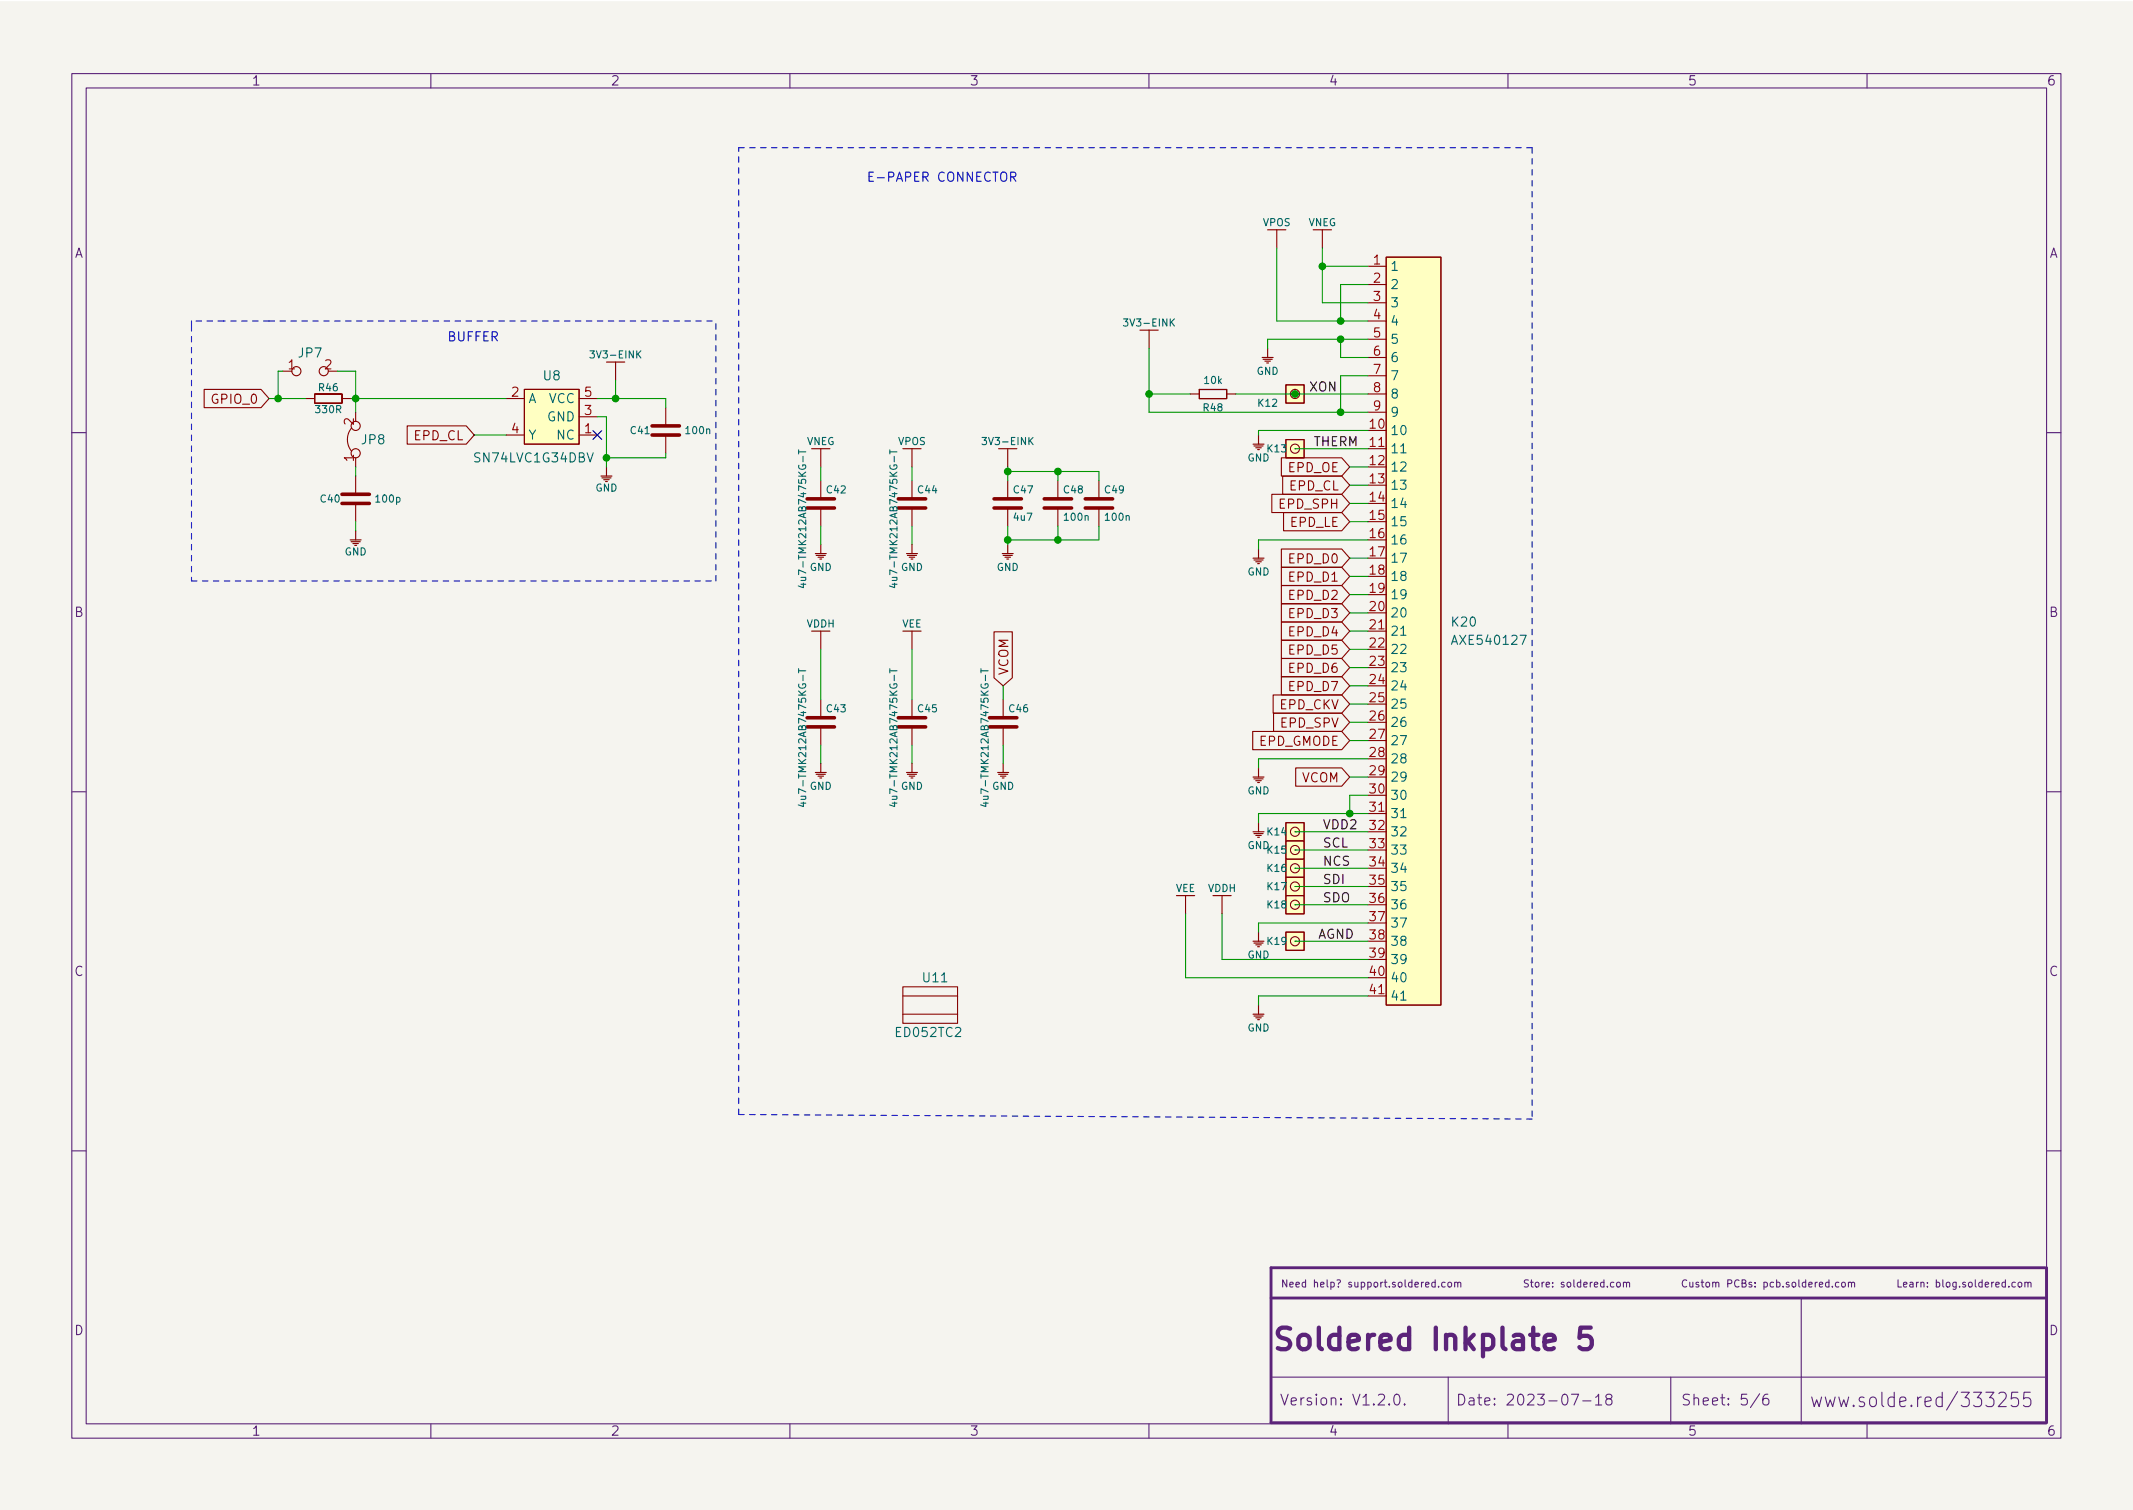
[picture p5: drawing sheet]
<svg xmlns="http://www.w3.org/2000/svg" width="297mm" height="210mm" viewBox="0 0 297 210" stroke-linecap="round" stroke-linejoin="round" font-family="sans-serif">
<path d="M0 .2h297v210.1h-297z" fill="#f5f4ef" stroke="#f5f4ef" stroke-width=".14"/>
<g fill="none" stroke="#5b2379" stroke-width=".15">
<path d="M10 10.2h277v190.1h-277zM12 12.2h273v186.1h-273zM60 10.2v2M110 10.2v2M160 10.2v2M210 10.2v2M260 10.2v2M10 60.2h2M285 60.2h2M10 110.2h2M285 110.2h2M10 160.2h2"/>
<path d="M199.9 178.6l-.3-.1-.2 .2 .1 .5h.4M199.9 178.2v1M200.3 179.1v.1M201.2 178.6l-.2-.1-.2 .2 .1 .5h.3M201.7 178.6l.3-.1 .1 .2v.3l-.1 .2h-.3l-.1-.2zM202.6 178.6l.1-.1 .3 .1v.6M202.6 178.5v.7M203 178.7l.1-.2 .3 .1v.6M225.2 178.6l.1-.1 .3 .1v.4v.2h-.3l-.1-.1zM226.1 178.6l.1-.1 .3 .1v.6M226.1 178.5v.7M226.5 178.7l.1-.2 .3 .1v.6"/>
<path d="M234.9 178.3a.47 .47 0 0 0-.7 .3 .47 .47 0 0 0 .5 .6l.2-.1M235.3 178.5l.1 .7h.2l.1-.1M235.7 178.5v.7M236.6 178.6l-.3-.1-.1 .2v.1l.4 .1v.3h-.4M236.9 178.5h.4M237 178.2v.9l.3 .1M237.6 178.6l.3-.1 .2 .2v.3l-.2 .2h-.3v-.2zM238.5 178.6l.1-.1 .3 .1v.6M238.5 178.5v.7M238.9 178.7l.2-.2 .2 .1 .1 .6M240.6 178.7h.5l.1-.2-.1-.2-.5-.1v1M242.2 178.3a.47 .47 0 0 0-.7 .3 .47 .47 0 0 0 .5 .6l.2-.1"/>
<path d="M242.6 178.7l.4-.1 .1-.1v-.2l-.5-.1v1h.4l.1-.1 .1-.2-.3-.2M243.9 178.6l-.2-.1-.1 .2v.1l.3 .1v.3h-.3M244.4 179.1v.1M244.4 178.6v.1M245.6 178.6l.3-.1 .2 .2-.1 .5h-.4M245.6 178.5v1M247 178.6l-.3-.1-.2 .2 .1 .5h.4M247.4 178.6l.3-.1 .2 .2-.1 .5h-.4M247.4 178.2v1M248.3 179.1v.1M249.1 178.6l-.2-.1-.2 .2 .1 .1 .3 .1v.3h-.4M249.6 178.6l.3-.1 .2 .2v.3l-.2 .2h-.3v-.2z"/>
<path d="M250.5 178.2v.9l.1 .1M251.5 178.6l-.3-.1-.2 .2 .1 .5h.4M251.5 178.2v1M251.9 178.9l.5-.1-.1-.2-.3-.1-.1 .2v.5h.4M252.8 178.5v.7M253.1 178.5l-.3 .2M253.4 178.9l.4-.1v-.2l-.3-.1-.1 .2v.5h.4M254.7 178.6l-.3-.1-.2 .2 .1 .5h.4M254.7 178.2v1M255.2 179.1v.1M256.1 178.6l-.3-.1-.2 .2 .1 .5h.4M256.5 178.6l.1-.1 .3 .1 .1 .4-.1 .2h-.3l-.1-.1z"/>
<path d="M257.4 178.6l.2-.1 .2 .1v.6M257.4 178.5v.7M257.8 178.7l.2-.2 .2 .1 .1 .6M280.6 178.6l-.2-.1-.2 .2 .1 .5h.3M281.1 178.6l.1-.1 .3 .1 .1 .4-.1 .2h-.3l-.1-.1zM282 178.6l.1-.1 .3 .1v.6M282 178.5v.7M282.4 178.7l.2-.2 .2 .1v.6M285 160.2h2M60 198.3v2M110 198.3v2M160 198.3v2"/>
<path d="M177 191.8h108M194.3 194.2a.36 .36 0 0 1 .6 .2 .77 .77 0 0 1-.4 1.2 1 1 0 0 1-.2-1.4zM195.6 195.5l.1 .1h-.1h-.1l.1-.1v.1M201.7 191.8v6.5M210 198.3v2M218.8 194.1h1l-.6 1.5M220.4 195.1h1.2M222.2 194.6l.4-.5v1.5M222.2 195.6h.9M223.9 194.8l-.1-.1a.31 .31 0 0 1-.2-.3 .31 .31 0 0 1 .3-.3l.4 .1a.31 .31 0 0 1 .2 .3 .31 .31 0 0 1-.3 .3h-.3l-.3 .3 .1 .4 .2 .1h.4l.2-.3-.1-.4-.2-.1M232.7 191.8v6.5M245.1 194.1l-1.3 1.9"/>
<path d="M246.2 194.1a.59 .59 0 0 0-.7 .7v.5l.1 .3h.5l.2-.1v-.5l-.1-.2-.4-.1-.3 .3M250.8 180.7v17.6M260 198.3v2M270.5 194.6l-.5-.1-.4 .4v.6l.2 .3 .2 .1 .5-.1M270.5 193.9v2M272.6 193.8l-1.5 2.5M282.7 193.9h-.8l-.1 .9 .2-.2 .6 .1 .2 .3-.1 .7-.2 .2h-.5l-.2-.2"/>
</g>
<path d="M221.5 184.9h-1.4l-.2 1.4 .5-.3h.7l.3 .2 .3 .4v.7l-.2 .3-.4 .3h-.7l-.5-.3" fill="none" stroke="#5b2379" stroke-width=".6"/>
<path d="M284.8 176.5h-107.8v21.6h107.9M285 176.5v21.6M177 180.7h108" fill="none" stroke="#5b2379" stroke-width=".4"/>
<g fill="none" stroke="#840000" stroke-width=".15">
<path d="M177.8 32v2.5M184.1 32v2.5M190.5 37.1h2.5M190.5 39.6h2.5M193 35.8h7.7v104.1h-7.7zM28.4 54.2h8l1.1 1.3-1.1 1.3h-8zM39.4 51.7h1.2M42.5 55.5h1.3M43.8 56.1l3.8 .1zM43.8 54.9v1.2zM43.8 54.9h3.8zM45.7 51.7h1.3"/>
<path d="M47.6 54.9l.1 1.2zM47.6 55.5h1.3M48.9 59.6a2.55 2.55 0 0 0 .1 3.2M49.5 57.4v1.3M56.7 59.3h8.2l1.1 1.3-1.1 1.2h-8.2zM70.5 55.5h2.5M73 54.2h7.6v7.6h-7.6zM80.6 55.5h2.6M80.6 58h2.6M85.7 50.4v2.6M92.7 56.8v2.5M160 46v2.5"/>
<path d="M165.7 54.9h1.3M167 55.5h3.8zM167 54.2v1.3zM167 54.2h3.8zM170.8 54.2v1.3zM170.8 54.9h1.3M179.1 53.6h2.5v2.5h-2.5zM180.3 54.9h.1M190.5 42.2h2.5M190.5 44.7h2.5M190.5 47.2h2.5M190.5 49.8h2.5"/>
<path d="M190.5 52.3h2.5M190.5 54.9h2.5M190.5 57.4h2.5M49.5 63.7v1.3M49.5 66.3v2.5M49.5 70.1v2.5M70.5 60.6h2.5M80.6 60.6h2.6M92.7 60.6v2.5M114.3 62.5v2.5M114.3 66.9v2.6M114.3 70.7v2.6"/>
<path d="M127 62.5v2.5M127 66.9v2.6M127 70.7v2.6M140.3 62.5v2.5M140.3 66.9v2.6M140.3 70.7v2.6M147.3 66.9v2.6M147.3 70.7v2.6M153 66.9v2.6M153 70.7v2.6M177.1 68.8h9.7l1.2 1.3-1.2 1.3h-9.7zM178.4 79h8.4l1.2 1.3-1.2 1.2h-8.4z"/>
<path d="M178.4 63.7h8.4l1.2 1.3-1.2 1.3h-8.4zM178.4 76.4h8.4l1.2 1.3-1.2 1.3h-8.4zM178.6 66.3h8.2l1.2 1.3-1.2 1.2h-8.2zM178.7 71.4h8.1l1.2 1.2-1.2 1.3h-8.1zM179.1 61.2h2.5v2.5h-2.5zM180.3 62.5h.1M190.5 62.5h2.5M114.3 87.9v2.5M114.3 97.4v2.5M127 87.9v2.5M127 97.4v2.5M138.4 88h2.6v6.4l-1.3 1.1-1.3-1.1z"/>
<path d="M139.7 97.4v2.5M177.3 96.8h9.5l1.2 1.2-1.2 1.3h-9.5zM177.4 99.3h9.4l1.2 1.3-1.2 1.2h-9.4zM178.4 89.1h8.4l1.2 1.3-1.2 1.3h-8.4zM178.4 91.7h8.4l1.2 1.3-1.2 1.2h-8.4zM178.4 86.6h8.4l1.2 1.3-1.2 1.2h-8.4zM178.4 81.5h8.4l1.2 1.3-1.2 1.3h-8.4zM178.4 84.1h8.4l1.2 1.2-1.2 1.3h-8.4zM178.4 94.2h8.4l1.2 1.3-1.2 1.3h-8.4zM190.5 87.9h2.5M114.3 101.2v2.6M127 101.2v2.6"/>
<path d="M139.7 101.2v2.6M174.5 101.8h12.3l1.2 1.3-1.2 1.3h-12.3zM179.1 119.6h2.5v2.6h-2.5zM179.1 114.5h2.5v2.6h-2.5zM179.1 117.1h2.5v2.5h-2.5zM180.3 115.8h.1M180.3 118.4h.1M180.4 106.9h6.4l1.2 1.3-1.2 1.3h-6.4zM190.5 113.3h2.5M125.7 137.4h7.6v5.1h-7.6zM125.7 138.7h7.6M165.1 124.7v2.5"/>
<path d="M170.2 124.7v2.5M179.1 122.2h2.5v2.5h-2.5zM179.1 129.8h2.5v2.5h-2.5zM179.1 124.7h2.5v2.5h-2.5zM180.3 120.9h.1M180.3 123.4h.1M180.3 131.1h.1M180.3 126h.1M190.5 138.7h2.5M125.7 141.2h7.6"/>
<circle cx="41.3" cy="51.7" r=".63"/>
<circle cx="45.1" cy="51.7" r=".63"/>
<circle cx="49.5" cy="59.3" r=".63"/>
<circle cx="180.3" cy="54.9" r=".63"/>
<circle cx="49.5" cy="63.1" r=".63"/>
<circle cx="180.3" cy="62.5" r=".63"/>
<circle cx="180.3" cy="115.8" r=".63"/>
<circle cx="180.3" cy="118.4" r=".63"/>
<circle cx="180.3" cy="123.4" r=".63"/>
<circle cx="180.3" cy="120.9" r=".63"/>
<circle cx="180.3" cy="126" r=".63"/>
<circle cx="180.3" cy="131.1" r=".63"/>
</g>
<g fill="none" stroke="#840000" stroke-width=".5">
<path d="M90.8 59.3h3.8M47.6 70.1h3.8M47.6 68.8h3.8M90.8 60.6h3.8M112.4 70.7h3.8M112.4 69.5h3.8M125.1 70.7h3.8M125.1 69.5h3.8M138.4 70.7h3.8M138.4 69.5h3.8M145.4 70.7h3.8M145.4 69.5h3.8"/>
<path d="M151.1 70.7h3.8M151.1 69.5h3.8M112.4 99.9h3.8M125.1 99.9h3.8M137.8 99.9h3.8M112.4 101.2h3.8M125.1 101.2h3.8M137.8 101.2h3.8"/>
</g>
<g fill="none" stroke="#006464" stroke-width=".15">
<path d="M111.2 62.6v.6M111.2 62.9h1M111.8 63.5v.8M123.9 62.6v.6M123.9 62.9h1M124.5 63.5v.8M195.1 63.1h.7M111.2 93.4h1M111.2 93.1v.6M111.5 81.4h.7M111.8 94v.8M111.9 81.2v.6l-.7-.2"/>
<path d="M123.9 93.4h1M123.9 93.1v.6M124.2 81.4h.7M124.5 94v.8M124.6 81.2v.6l-.7-.2M136.6 93.1v.6M136.6 93.4h1M137.2 94v.8M195.1 88.5h.7M111.5 111.8h.7M111.9 111.7v.6l-.7-.2M124.2 111.8h.7"/>
<path d="M124.6 111.7v.6l-.7-.2M136.9 111.8h.7M137.3 111.7v.6l-.7-.2M195.1 113.9h.7M195.1 139.3h.7"/>
</g>
<g fill="none" stroke="#840000" stroke-width=".16">
<path d="M176.5 32h2.6M182.9 32h2.5M84.5 50.4h2.5M158.7 46h2.6M175.8 49.8h1.5M175.9 50h1.3M176.1 50.3h.8M176.4 50.5h.3M176.5 48.5v1.3M48.8 75.2h1.5M48.9 75.4h1.3M49.1 75.7h.8"/>
<path d="M49.5 73.9v1.3M83.7 66.3h1.5M83.8 66.5h1.3M84.1 66.8h.7M84.5 65v1.3M113 62.5h2.6M113.5 77.1h1.6M113.7 77.3h1.2M113.9 77.6h.8M114.2 77.8h.2M114.3 75.8v1.3M125.7 62.5h2.6"/>
<path d="M126.2 77.1h1.6M126.4 77.3h1.2M126.6 77.6h.8M126.9 77.8h.2M127 75.8v1.3M139.1 62.5h2.5M139.6 77.1h1.5M139.7 77.3h1.3M140 77.6h.7M140.2 77.8h.3M140.3 75.8v1.3M174.5 77.7h1.5"/>
<path d="M174.5 61.8h1.5M174.6 78h1.3M174.6 62.1h1.3M174.9 78.2h.7M174.9 62.4h.7M175.1 78.5h.3M175.1 62.6h.3M175.3 60.6v1.2M175.3 76.4v1.3M113 87.9h2.6M125.7 87.9h2.6M113.5 107.6h1.6"/>
<path d="M113.7 107.8h1.2M113.9 108.1h.8M114.2 108.3h.2M114.3 106.3v1.3M126.2 107.6h1.6M126.4 107.8h1.2M126.6 108.1h.8M126.9 108.3h.2M127 106.3v1.3M138.9 107.6h1.6M139.1 107.8h1.2M139.3 108.1h.8"/>
<path d="M139.6 108.3h.2M139.7 106.3v1.3M174.5 108.2h1.5M174.5 115.8h1.5M174.6 108.5h1.3M174.6 116.1h1.3M174.9 108.7h.7M174.9 116.3h.7M175.1 109h.3M175.1 116.6h.3M175.3 106.9v1.3M175.3 114.5v1.3"/>
<path d="M163.8 124.7h2.6M168.9 124.7h2.5M174.5 131.1h1.5M174.6 131.3h1.3M174.9 131.6h.7M175.1 131.8h.3M175.3 129.8v1.3M175.3 139.9v1.3M174.5 141.2h1.5M174.6 141.5h1.3M174.9 141.7h.7M175.1 142h.3"/>
</g>
<g fill="#ffffc2" stroke="#ffffc2" stroke-width=".14">
<path d="M179.1 119.6h2.5v2.6h-2.5z"/>
<path d="M179.1 122.2h2.5v2.5h-2.5z"/>
<path d="M179.1 114.5h2.5v2.6h-2.5z"/>
<path d="M179.1 117.1h2.5v2.5h-2.5z"/>
<path d="M179.1 129.8h2.5v2.5h-2.5z"/>
<path d="M73 54.2h7.6v7.6h-7.6z"/>
<path d="M179.1 124.7h2.5v2.5h-2.5z"/>
<path d="M193 35.8h7.7v104.1h-7.7z"/>
<path d="M179.1 61.2h2.5v2.5h-2.5z"/>
<path d="M179.1 53.6h2.5v2.5h-2.5z"/>
</g>
<path d="M140.7 24.6h.6l.2-.2-.1-.3-.2-.1h-.5v1.2M141 24.6l.5 .6" fill="none" stroke="#0000c2" stroke-width=".15"/>
<path d="M102.9 20.6h110.5M213.4 20.6v135.2M26.7 44.7v.6M26.7 45.3v35.6M31.1 44.7h-4.4M37.5 44.7h62.2M37.5 44.7h-6.4M26.7 80.9h73M99.7 80.9v-36.2M102.9 155.2v-134.6M213.4 155.8l-110.5-.6" fill="none" stroke="#0000c2" stroke-width=".15" stroke-dasharray=".8 .8"/>
<g fill="none" stroke="#009600" stroke-width=".15">
<path d="M177.8 34.5v10.2h12.7M184.1 34.5v7.7h6.4M184.1 37.1h6.4M190.5 39.6h-3.8v5.1M37.5 55.5h5M39.4 51.7h-.7v3.8M47 51.7h2.5v5.7M48.9 55.5h21.6M83.2 55.5h9.5v1.3M83.2 58h1.3v7M85.7 53v2.5M160 54.9h5.7"/>
<path d="M160 48.5v8.9h30.5M172.1 54.9h18.4M186.7 47.2v2.6h3.8M190.5 52.3h-3.8v5.1M190.5 59.9h-15.2v.7M190.5 47.2h-14v1.3M49.5 65v1.3M49.5 72.6v1.3M66 60.6h4.5M92.7 63.1v.6h-8.2M114.3 65v1.9M114.3 73.3v2.5"/>
<path d="M127 65v1.9M127 73.3v2.5M140.3 65v1.9M140.3 73.3v2.5M140.3 65.7h12.7v1.2M147.3 65.7v1.2M147.3 73.3v1.9M153 73.3v1.9h-12.7M180.3 62.5h10.2M188 65h2.5M188 77.7h2.5M188 72.6h2.5"/>
<path d="M188 67.6h2.5M188 70.1h2.5M190.5 75.2h-15.2v1.2M114.3 90.4v7M127 90.4v7M139.7 95.5v1.9M188 93h2.5M188 80.3h2.5M188 85.3h2.5M188 98h2.5M188 95.5h2.5M188 90.4h2.5"/>
<path d="M188 87.9h2.5M188 82.8h2.5M114.3 103.8v2.5M127 103.8v2.5M139.7 103.8v2.5M180.3 118.4h10.2M180.3 115.8h10.2M188 103.1h2.5M188 100.6h2.5M188 108.2h2.5M190.5 105.7h-15.2v1.2M190.5 113.3h-15.2v1.2"/>
<path d="M190.5 110.7h-2.5v2.6M165.1 127.2v8.9h25.4M170.2 127.2v6.4h20.3M180.3 120.9h10.2M180.3 123.4h10.2M180.3 126h10.2M180.3 131.1h10.2M190.5 128.5h-15.2v1.3M190.5 138.7h-15.2v1.2"/>
</g>
<path d="M82.6 60l1.2 1.2M83.8 60l-1.2 1.2" fill="none" stroke="#000084" stroke-width=".15"/>
<g fill="#009600" stroke="#009600" stroke-width=".15">
<circle cx="49.5" cy="55.5" r=".46"/>
<circle cx="38.7" cy="55.5" r=".46"/>
<circle cx="180.3" cy="54.9" r=".46"/>
<circle cx="160" cy="54.9" r=".46"/>
<circle cx="184.1" cy="37.1" r=".46"/>
<circle cx="186.7" cy="47.2" r=".46"/>
<circle cx="186.7" cy="44.7" r=".46"/>
<circle cx="188" cy="113.3" r=".46"/>
<circle cx="147.3" cy="65.7" r=".46"/>
<circle cx="147.3" cy="75.2" r=".46"/>
<circle cx="140.3" cy="75.2" r=".46"/>
<circle cx="140.3" cy="65.7" r=".46"/>
<circle cx="186.7" cy="57.4" r=".46"/>
<circle cx="84.5" cy="63.7" r=".46"/>
<circle cx="85.7" cy="55.5" r=".46"/>
</g>
<text font-size="4.2" fill="#5b2379" x="177" y="188">Soldered Inkplate 5</text>
<g font-size="2.8" fill="#5b2379">
<text x="252" y="196">www.solde.red/</text>
<text x="272.8" y="196">333255</text>
</g>
<g font-size="2.1" fill="#5b2379">
<text x="178.2" y="195.7">Version: V1.2.0.</text>
<text x="202.7" y="195.7">Date: 2023-07-18</text>
<text x="234" y="195.7">Sheet: 5/6</text>
</g>
<g font-size="1.8" fill="#5b2379">
<text x="35" y="11.9">1</text>
<text x="85" y="11.9">2</text>
<text x="135" y="11.9">3</text>
<text x="185" y="11.9">4</text>
<text x="235" y="11.9">5</text>
<text x="285" y="11.9">6</text>
<text x="10.3" y="35.9">A</text>
<text x="285.3" y="35.9">A</text>
<text x="10.3" y="85.9">B</text>
<text x="285.3" y="85.9">B</text>
<text x="10.3" y="135.9">C</text>
<text x="285.3" y="135.9">C</text>
<text x="10.3" y="185.9">D</text>
<text x="285.3" y="185.9">D</text>
<text x="35" y="199.9">1</text>
<text x="85" y="199.9">2</text>
<text x="135" y="199.9">3</text>
<text x="185" y="199.9">4</text>
<text x="235" y="199.9">5</text>
<text x="285" y="199.9">6</text>
</g>
<g font-size="1.8" fill="#0000c2">
<text x="120.6" y="25.3">E-PAPER CONNECTOR</text>
<text x="62.2" y="47.5">BUFFER</text>
</g>
<g font-size="1.8" fill="#a90000">
<text x="191.3" y="36.8">1</text>
<text x="191.3" y="39.4">2</text>
<text x="191.3" y="41.9">3</text>
<text x="191.3" y="44.4">4</text>
<text x="191.3" y="47">5</text>
<text x="40.1" y="51.4">1</text>
<text x="45.2" y="51.4">2</text>
<text x="191.3" y="49.5">6</text>
<text x="191.3" y="52.1">7</text>
<text x="49.3" y="59.2" transform="rotate(-90 49.3 59.2)">2</text>
<text x="71.3" y="55.2">2</text>
<text x="81.4" y="57.8">3</text>
<text x="81.4" y="55.2">5</text>
<text x="190.8" y="59.7">10</text>
<text x="191.3" y="54.6">8</text>
<text x="191.3" y="57.1">9</text>
<text x="49.3" y="64.2" transform="rotate(-90 49.3 64.2)">1</text>
<text x="71.3" y="60.3">4</text>
<text x="81.4" y="60.3">1</text>
<text x="190.8" y="62.2">11</text>
<text x="190.8" y="64.8">12</text>
<text x="190.8" y="67.3">13</text>
<text x="190.8" y="69.8">14</text>
<text x="190.8" y="72.4">15</text>
<text x="190.8" y="74.9">16</text>
<text x="190.8" y="77.5">17</text>
<text x="190.8" y="80">18</text>
<text x="190.8" y="82.5">19</text>
<text x="190.8" y="85.1">20</text>
<text x="190.8" y="87.6">21</text>
<text x="190.8" y="90.2">22</text>
<text x="190.8" y="92.7">23</text>
<text x="190.8" y="95.2">24</text>
<text x="190.8" y="97.8">25</text>
<text x="190.8" y="100.3">26</text>
<text x="190.8" y="102.9">27</text>
<text x="190.8" y="105.4">28</text>
<text x="190.8" y="107.9">29</text>
<text x="190.8" y="110.5">30</text>
<text x="190.8" y="113">31</text>
<text x="190.8" y="115.6">32</text>
<text x="190.8" y="118.1">33</text>
<text x="190.8" y="120.6">34</text>
<text x="190.8" y="123.2">35</text>
<text x="190.8" y="125.7">36</text>
<text x="190.8" y="128.3">37</text>
<text x="190.8" y="130.8">38</text>
<text x="190.8" y="133.3">39</text>
<text x="190.8" y="135.9">40</text>
<text x="190.8" y="138.4">41</text>
</g>
<g font-size="1.8" fill="#006464">
<text x="193.5" y="37.7">1</text>
<text x="193.5" y="40.3">2</text>
<text x="193.5" y="42.8">3</text>
<text x="193.5" y="45.3">4</text>
<text x="193.5" y="47.9">5</text>
<text x="41.6" y="49.8">JP7</text>
<text x="75.7" y="53">U8</text>
<text x="193.5" y="50.4">6</text>
<text x="193.5" y="53">7</text>
<text x="73.5" y="56.1">A</text>
<text x="76.2" y="58.7">GND</text>
<text x="76.4" y="56.1">VCC</text>
<text x="193.5" y="55.5">8</text>
<text x="193.5" y="58">9</text>
<text x="50.4" y="61.9">JP8</text>
<text x="66.3" y="64.4">SN74LVC1G34DBV</text>
<text x="73.5" y="61.2">Y</text>
<text x="77.6" y="61.2">NC</text>
<text x="193.5" y="60.6">10</text>
<text x="193.5" y="63.1">11</text>
<text x="193.5" y="65.7">12</text>
<text x="193.5" y="68.2">13</text>
<text x="193.5" y="70.7">14</text>
<text x="193.5" y="73.3">15</text>
<text x="193.5" y="75.8">16</text>
<text x="193.5" y="78.4">17</text>
<text x="193.5" y="80.9">18</text>
<text x="193.5" y="83.4">19</text>
<text x="193.5" y="86">20</text>
<text x="193.5" y="88.5">21</text>
<text x="202.2" y="87.2">K20</text>
<text x="202.6" y="89.8">AXE540127</text>
<text x="193.5" y="91.1">22</text>
<text x="193.5" y="93.6">23</text>
<text x="193.5" y="96.1">24</text>
<text x="193.5" y="98.7">25</text>
<text x="193.5" y="101.2">26</text>
<text x="193.5" y="103.8">27</text>
<text x="193.5" y="106.3">28</text>
<text x="193.5" y="108.8">29</text>
<text x="193.5" y="111.4">30</text>
<text x="193.5" y="113.9">31</text>
<text x="193.5" y="116.5">32</text>
<text x="193.5" y="119">33</text>
<text x="193.5" y="121.5">34</text>
<text x="193.5" y="124.1">35</text>
<text x="193.5" y="126.6">36</text>
<text x="193.5" y="129.2">37</text>
<text x="193.5" y="131.7">38</text>
<text x="128.6" y="136.8">U11</text>
<text x="193.5" y="134.2">39</text>
<text x="193.5" y="136.8">40</text>
<text x="193.5" y="139.3">41</text>
<text x="124.9" y="144.4">ED052TC2</text>
</g>
<g font-size="1.8" fill="#840000">
<text x="29.6" y="56.2">GPIO_0</text>
<text x="57.6" y="61.3">EPD_CL</text>
<text x="179.4" y="65.7">EPD_OE</text>
<text x="178.3" y="70.8">EPD_SPH</text>
<text x="179.6" y="68.3">EPD_CL</text>
<text x="179.7" y="73.4">EPD_LE</text>
<text x="179.7" y="81">EPD_D1</text>
<text x="179.7" y="83.5">EPD_D2</text>
<text x="179.7" y="78.4">EPD_D0</text>
<text x="179.7" y="88.6">EPD_D4</text>
<text x="179.7" y="86.1">EPD_D3</text>
<text x="140.4" y="94.1" transform="rotate(-90 140.4 94.1)">VCOM</text>
<text x="179.7" y="91.1">EPD_D5</text>
<text x="179.7" y="93.7">EPD_D6</text>
<text x="178.2" y="98.8">EPD_CKV</text>
<text x="178.4" y="101.3">EPD_SPV</text>
<text x="179.7" y="96.2">EPD_D7</text>
<text x="175.2" y="103.8">EPD_GMODE</text>
<text x="181.2" y="108.9">VCOM</text>
</g>
<g font-size="1.8" fill="#0f0f0f">
<text x="182.2" y="54.5">XON</text>
<text x="182.9" y="62.1">THERM</text>
<text x="184.1" y="118">SCL</text>
<text x="184.1" y="115.5">VDD2</text>
<text x="184.1" y="123.1">SDI</text>
<text x="184.1" y="125.6">SDO</text>
<text x="184.1" y="120.5">NCS</text>
<text x="183.5" y="130.7">AGND</text>
</g>
<g font-size="1.4" fill="#006464">
<text x="175.9" y="31.5">VPOS</text>
<text x="182.2" y="31.5">VNEG</text>
<text x="156.9" y="45.5">3V3-EINK</text>
<text x="82.6" y="49.9">3V3-EINK</text>
<text x="167.8" y="53.5">10k</text>
<text x="175" y="52.2">GND</text>
<text x="44.1" y="57.5">330R</text>
<text x="44.4" y="54.5">R46</text>
<text x="167.6" y="57.3">R48</text>
<text x="175.3" y="56.6">K12</text>
<text x="87.9" y="60.4">C41</text>
<text x="95.6" y="60.4">100n</text>
<text x="112.3" y="62">VNEG</text>
<text x="125.1" y="62">VPOS</text>
<text x="137.2" y="62">3V3-EINK</text>
<text x="173.7" y="64.2">GND</text>
<text x="176.5" y="63">K13</text>
<text x="44.7" y="70">C40</text>
<text x="52.4" y="70">100p</text>
<text x="82.9" y="68.4">GND</text>
<text x="115.2" y="68.7">C42</text>
<text x="127.9" y="68.7">C44</text>
<text x="141.2" y="68.7">C47</text>
<text x="148.2" y="68.7">C48</text>
<text x="153.9" y="68.7">C49</text>
<text x="48" y="77.3">GND</text>
<text x="141.2" y="72.5">4u7</text>
<text x="148.3" y="72.5">100n</text>
<text x="154" y="72.5">100n</text>
<text x="112.3" y="80.6" transform="rotate(-90 112.3 80.6)">4u7-TMK212AB7475KG-T</text>
<text x="112.8" y="79.5">GND</text>
<text x="125" y="80.6" transform="rotate(-90 125 80.6)">4u7-TMK212AB7475KG-T</text>
<text x="125.5" y="79.5">GND</text>
<text x="138.8" y="79.5">GND</text>
<text x="173.7" y="80.1">GND</text>
<text x="112.3" y="87.4">VDDH</text>
<text x="125.6" y="87.4">VEE</text>
<text x="115.2" y="99.2">C43</text>
<text x="127.9" y="99.2">C45</text>
<text x="140.6" y="99.2">C46</text>
<text x="112.3" y="111.1" transform="rotate(-90 112.3 111.1)">4u7-TMK212AB7475KG-T</text>
<text x="112.8" y="110">GND</text>
<text x="125" y="111.1" transform="rotate(-90 125 111.1)">4u7-TMK212AB7475KG-T</text>
<text x="125.5" y="110">GND</text>
<text x="137.7" y="111.1" transform="rotate(-90 137.7 111.1)">4u7-TMK212AB7475KG-T</text>
<text x="138.2" y="110">GND</text>
<text x="173.7" y="110.6">GND</text>
<text x="173.7" y="118.2">GND</text>
<text x="176.5" y="116.3">K14</text>
<text x="176.5" y="118.9">K15</text>
<text x="163.7" y="124.2">VEE</text>
<text x="168.2" y="124.2">VDDH</text>
<text x="176.5" y="121.4">K16</text>
<text x="176.5" y="123.9">K17</text>
<text x="176.5" y="131.6">K19</text>
<text x="176.5" y="126.5">K18</text>
<text x="173.7" y="133.5">GND</text>
<text x="173.7" y="143.6">GND</text>
</g>
<g font-size="1.4" fill="#5b2379">
<text x="178.3" y="179.3">Need help? support.soldered.com</text>
<text x="212" y="179.3">Store: soldered.com</text>
<text x="264" y="179.3">Learn: blog.soldered.com</text>
</g>
</svg>
